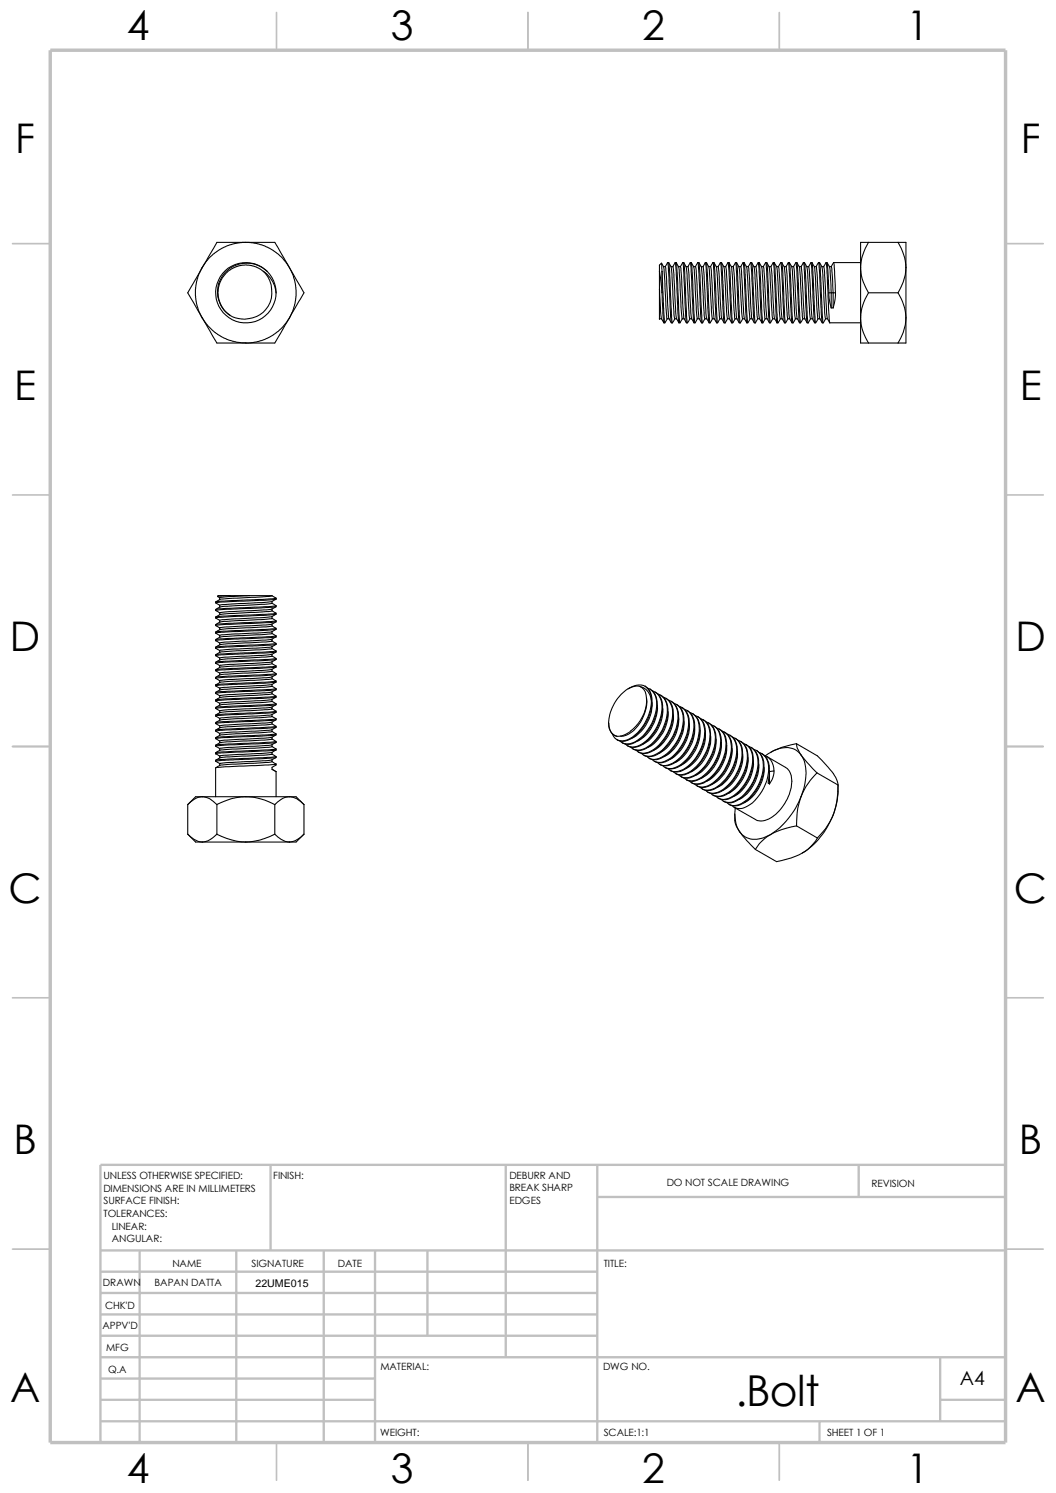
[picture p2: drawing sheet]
<svg xmlns="http://www.w3.org/2000/svg" width="210mm" height="297mm" viewBox="0 0 210 297" stroke-linecap="round" stroke-linejoin="round" font-family="sans-serif">
<g fill="none" stroke="#c0c0c0" stroke-width=".34">
<path d="M55 2.5v7.5M105 2.5v7.5M155 2.5v7.5M2.5 48.5h7.5M200 48.5h7.5M2.5 98.5h7.5M200 98.5h7.5M2.5 148.5h7.5M200 148.5h7.5M2.5 198.5h7.5M200 198.5h7.5M2.5 248.5h7.5"/>
<path d="M200 248.5h7.5M55 287v7.5M105 287v7.5M155 287v7.5"/>
</g>
<g fill="none" stroke="#c0c0c0" stroke-width=".47">
<path d="M53.8 231.7v17.1M100.6 231.7v38.3M118.8 231.7v55.3M118.8 238.1h81.2M170.8 231.7v6.4M200 231.7h-180v55.3M20 248.8h180M20 253h98.8M20 257.2h98.8M27.8 248.8v38.2M47 248.8v38.2M64.4 248.8v38.2"/>
<path d="M74.6 248.8v38.2M85 248.8v16.9M20 278.5h54.6M20 261.5h98.8M20 265.7h98.8M20 274.2h54.6M20 270h180M187 278.5h13M187 270v12.7M20 282.7h180M163 282.7v4.3"/>
</g>
<path d="M10 10h190v277h-190z" fill="none" stroke="#c0c0c0" stroke-width=".68" stroke-linecap="butt"/>
<g fill="none" stroke="#000" stroke-width=".21">
<path d="M40.2 53.2l-.6 1.2-.5 1.7-.2 2.7 .3 1.9 .4 1.3 .6 1.2M40.2 53.3l-2.9 5 2.9 4.9M48.9 48.2h5.8l2.9 5.1M48.9 48.2l-2.2 .2-2.6 1-2.2 1.6-1 1.2-.7 1.1M48.9 48.2h-5.8l-2.9 5.1M48.9 48.2l2.5 .3 2.2 .9 2.2 1.6 1.1 1.2 .7 1.1M52.4 54a5.5 5.5 0 0 1 1.5 5.5 5.5 5.5 0 0 1-4.3 3.9 5.4 5.4 0 0 1-5.8-2.9 5.4 5.4 0 0 1 1-6.3 5.9 5.9 0 0 1 8.3-.2M52.4 54l-.9-.6-1.1-.5-1.3-.2h-.9l-1.3 .4-.8 .4-1.5 1.2-.6 .9-.4 1.1-.3 1.3 .1 .9 .3 1.3 .4 .8 .5 .8 1.1 .9M52.4 54a5.8 5.8 0 0 1 2.5 4.3M53 53.9a6 6 0 0 0-9.3 1.4 6 6 0 0 0 3.7 8.8 6 6 0 0 0 7.5-5.8M53.1 54h.1M53.2 54a6 6 0 0 1 1.7 4.3"/>
<path d="M57.6 53.3l2.9 5-2.9 4.9M57.6 53.3l1 2.4 .3 2-.2 2.7-.5 1.6-.6 1.2M131.1 54v3.5M131.1 57.5l.3 3.8a4.1 4.1 0 0 0 .6 2.9M131.1 54l.6 4.3M131.1 54v-1.3l.4-.3 .2 1.6M131.1 57.5v5.9M131.6 52.4l.4 .6h.3l.1 .4 .7 10M131.7 58.3l.3 5.9M131.7 54v4.3M131.7 54h.1M131.7 54l.5 10.2h-.2"/>
<path d="M132 53.1l.6 10 .1 .3h.4M132.8 52.2l-.5 .8M133 52.2a4.1 4.1 0 0 1 .6 3l.4 7.2 .2 1M133 52.2l-.2 .1 .7 11.9M133 52.2a39.9 39.9 0 0 1 .4 7.1l.3 4.9M133.4 53h.4M134.3 52.2l-.5 .8M134.3 52.2h.2M134.3 52.2l.2 1.9 .5 10.1a4.1 4.1 0 0 1-.6-2.8l-.4-6.8-.2-1.6M134.5 52.2l.7 12M134.5 52.2l.5 .8h.3M135 53.1l.6 10.2 .5 .1"/>
<path d="M135.3 53l.8 10.4M135.8 52.2l-.5 .8M135.8 52.2l.7 12M135.8 52.2h.2M136 52.2l.2 2 .3 8.5 .2 1.5M136 52.2l.4 .8h.4M136.4 53.1l.3 1.6 .3 7.8 .2 .9M136.8 53l.7 10.4M137.3 52.2l.7 12-.5-.8M137.3 52.2l-.5 .8M137.3 52.2h.2M137.5 52.2l.7 12h-.2"/>
<path d="M137.5 52.2l.5 .8h.3M138 53.1l.7 10.3M138.3 53l.2 .8 .3 7.2 .3 2.4M138.8 52.2l-.5 .8M138.8 52.2h.2M138.8 52.2l.2 2.4 .3 7.7 .2 1.9M139 52.2l.2 2.8 .4 8.3 .1 .9M139 52.2l.4 .8h.4M139.4 53.1l.3 2.4 .3 7.1 .2 .8M139.8 53l.7 10.4M140.3 52.2l-.5 .8M140.5 52.2l.5 .8h.3"/>
<path d="M141 53.1l.7 10.3M141.3 53l.2 .9 .5 9.5M141.8 52.2l.7 12M141.8 52.2l-.5 .8M141.8 52.2h.2M142 52.2l.7 12h-.2M142 52.2l.5 .8 .4 .1 .7 10.3M142.5 53.1l.7 10.3M143.3 52.2l-.5 .8M143.5 52.2l.5 .8M143.5 52.2h-.2l.7 12M143.5 52.2l.7 12"/>
<path d="M143.9 53h.4M144 53.1l.5 8.7 .2 1.6M144.8 52.2l.2 1.9 .5 10.1a5.3 5.3 0 0 1-.7-3.5l-.3-6.6-.2-1.1M144.8 52.2l-.5 .8M144.8 52.2h.2M145 52.2l.7 12h-.2M145 52.2l.5 .8h.3M145.5 53.1l.6 10 .1 .3h.4M145.8 53l.3 2.1 .5 8.3M146.3 52.2l-.5 .8M146.5 52.2l.4 .8h.4M146.5 52.2l-.2 .1 .7 11.9"/>
<path d="M146.5 52.2l.2 1.9 .3 8.4 .2 1.7M146.9 53.1l.3 1.5 .3 7.4 .2 1.4M147.3 53l.7 10.4M147.8 52.2l-.5 .8M147.8 52.2h.2l.1 .9 .3 7.4 .3 3.7M147.8 52.2l.7 12-.5-.8M148 52.2l.5 .8h.3M148.5 53.1l.7 10.3M148.8 53l.8 10.4M149.3 52.2l.2 2.4 .3 7.7 .2 1.9M149.3 52.2l-.5 .8M149.3 52.2h.2"/>
<path d="M149.5 52.2l.2 2 .3 8.5 .2 1.5M149.5 52.2l.4 .8h.4M149.9 53.1l.3 1.6 .3 7.8 .2 .9M150.3 53l.7 10.4M150.8 52.2l-.5 .8M150.8 52.2l.2 .1 .1 .4 .4 9.7 .2 1.8M150.8 52.2l.7 12-.5-.8M151 52.2l.5 .8h.3M151.5 53.1l.7 10.3M151.8 53l.8 10.4M152.3 52.2l-.5 .8M152.3 52.2h.2"/>
<path d="M152.3 52.2l.7 12M152.5 52.2l.7 12h-.2M152.5 52.2l.5 .8h.3l.1 .6 .7 9.8M153 53.1l.2 1.8 .3 7.8 .2 .7M153.8 52.2l-.5 .8M154 52.2l.1 1.1 .4 8.3 .2 2.6M154 52.2l.5 .8M154 52.2h-.2l.7 12M154.4 53h.4M154.5 53.1l.7 10.3M154.8 53l.5 8.2a4.6 4.6 0 0 0 .7 3M155.3 52.2l-.5 .8"/>
<path d="M155.3 52.2h.2M155.3 52.2l.7 12M155.5 52.2l.5 .8h.3M155.5 52.2l.7 12h-.2M156 53.1l.5 9.6 .2 .7h.4M156.3 53l.8 10.4M156.8 52.2l-.5 .8M157 52.2l.1 1.2 .4 8.4 .2 2.4M157 52.2l.5 .8h.3M157 52.2l-.2 .1 .7 11.9M157.5 53.1l.5 8.8 .2 1.5M157.8 53l.7 10.4"/>
<path d="M158.3 52.2l-.5 .8M158.3 52.2l.2 .2 .1 1 .6 10.8M158.3 52.2l.2 1.9 .5 10.1-.5-.8M158.5 52.2l.5 .8M159 53h.3M159 53l.7 10.4M159.3 53l.3 2.1 .5 8.3M159.8 52.2l.1 .9 .6 11.1M159.8 52.2l-.5 .8M159.8 52.2h.2M160 52.2l.4 .8h.4M160 52.2l.5 10.4 .2 1.6"/>
<path d="M160.4 53.1l.3 1.6 .3 7.3 .2 1.4M161.3 52.2l-.5 .8M161.3 52.2l.2 .1 .1 .4 .6 11.5M161.3 52.2l.7 12a3.9 3.9 0 0 1-.7-2.7l-.3-7.4-.2-1.1M161.5 52.2l.5 .8h.3M162 53.1l.7 10.3M162.3 53l.8 10.4M162.8 52.2l.2 2.4 .3 7.7 .2 1.9M162.8 52.2l-.5 .8M162.8 52.2h.2M163 52.2l.7 12M163 52.2l.4 .8h.4l.1 .5 .6 9.9"/>
<path d="M163.4 53.1l.3 1.7 .3 7.3 .2 1.3M164.3 52.2l-.5 .8M164.3 52.2l.7 12M164.3 52.2l.2 .1 .1 .5 .2 5.5M164.5 52.3l.5 .7M164.8 58.3l.2 1.5 .3 1.5M164.8 58.3h.5M164.9 53h.4M165 53.1l.3 5.2M165.3 58.3h.4M165.3 58.3v3M165.3 53l.4 5.3"/>
<path d="M165.7 58.3h.5M165.7 58.3v3M165.8 52.2l-.5 .8M165.8 52.2h5.4M165.8 52.2l.4 6.1M166.2 58.3l-.2 1.5-.3 1.5M171.2 53.3v.5a9.1 9.1 0 0 0 1.5 4.5M171.2 53.3v9.9M172.7 48.2h-1.5v5.1M172.7 48.2h5.9M172.7 58.3h5.9M172.7 48.2l-.6 1.2-.7 1.9-.2 2"/>
<path d="M172.7 58.3l-1.1 2.3-.3 1.3-.1 1.3M178.6 48.2h1.6v5.1M178.6 58.3l1.1 2.3 .3 1.3 .2 1.3M178.6 48.2l.6 1.2 .7 1.9 .3 2M180.2 53.3l-.1 .5a10.6 10.6 0 0 1-1.5 4.5M180.2 53.3v9.9M40.2 63.2l2.9 5h5.8M40.2 63.2l.8 1.2 1.3 1.4 1.9 1.3 2.1 .8 2.6 .3M57.6 63.2l-2.9 5h-5.8M57.6 63.2l-1.8 2.2-2.2 1.7-2.6 .9-2.1 .2M131.1 63.4h.1M131.2 63.4h.4"/>
<path d="M132.7 63.4l-.5 .8M133.1 63.4l.4 .8M133.5 64.2h.2M134.2 63.4l-.5 .8M134.2 63.4h.4M135 64.2h.2M135.7 63.4l-.4 .8M136.1 63.4l.4 .8M136.5 64.2h.2M137.2 63.4l-.5 .8M137.2 63.4h.3M138.7 63.4l-.4 .8"/>
<path d="M138.7 63.4h.4M139.1 63.4l.4 .8M139.5 64.2h.2M140.2 63.4l-.5 .8M140.2 63.4h.3M140.5 63.4l.5 .8-.7-12 .2 .1 .1 .6 .6 11.3M141.1 64.2h.1M141.7 63.4l-.5 .8M141.7 63.4h.4M142 63.4l.5 .8M143.2 63.4h.4M143.2 63.4l-.5 .8"/>
<path d="M143.6 63.4l.4 .8M144 64.2h.2M144.7 63.4l-.5 .8M144.7 63.4h.4M146.2 63.4l-.4 .8M146.6 63.4l.4 .8M147 64.2h.2M147.7 63.4l-.5 .8M147.7 63.4h.3M148.5 64.2h.2M149.2 63.4l-.5 .8M149.2 63.4h.4"/>
<path d="M149.6 63.4l.4 .8M150 64.2h.2M150.7 63.4l-.5 .8M150.7 63.4h.3M151.6 64.2h.1M152.2 63.4l-.5 .8M152.2 63.4h.4M152.6 63.4l.4 .8M153.7 63.4l-.5 .8M153.7 63.4h.4M154.1 63.4l.4 .8M154.5 64.2h.2"/>
<path d="M155.2 63.4l-.5 .8M155.2 63.4h.4M156.7 63.4l-.4 .8M157.1 63.4l.4 .8M157.5 64.2h.2M158.2 63.4l-.5 .8M158.2 63.4h.4M159 64.2h.2M159.7 63.4l-.5 .8M159.7 63.4h.4M160.1 63.4l.4 .8M160.5 64.2h.2"/>
<path d="M161.2 63.4l-.5 .8M161.2 63.4h.4M162.1 64.2h.1M162.7 63.4l-.5 .8M162.7 63.4h.4M163.1 63.4l.4 .8M163.5 64.2h.2M164.2 63.4l-.5 .8M164.2 63.4h.3M164.5 63.4l.5 .8M165 64.2h6.2M165.3 61.3h.4"/>
<path d="M171.2 63.2v.7a9.1 9.1 0 0 0 1.5 4.3M171.2 63.2v5h1.5M172.7 68.2h5.9M180.2 63.2l-.2 1.4a10.6 10.6 0 0 1-1.4 3.6M180.2 63.2v5h-1.6M42.9 119.9l.8 .5v.4M42.9 119.8v.1M43.3 118.6l.1-.1h2.3zM43.3 118.7l.4 .2v.4M45.7 118.5h3.9M49.6 118.5l-3.8 .2-2.1 .2M49.6 118.5h4.5"/>
<path d="M54.1 118.5l-10 .7-1.2 .5 12-.7M54.1 119.7v.3l.8 .5-12 .7M54.1 118.5l.8 .5M54.9 119.2a5.3 5.3 0 0 1-3.5 .7l-7.7 .5M54.9 119a.48 .48 0 0 1-.7 .3l-10.1 .5-1.2 .1M42.9 121.5l.8 .4v.4M42.9 122.9l.8 .5v.4M42.9 124.5l.8 .4M42.9 125.9l.8 .5M42.9 127.4l.8 .5M42.9 128.9l.8 .5v.4M42.9 130.4l.8 .5v.4"/>
<path d="M42.9 132l.8 .4v.4M42.9 133.4l.8 .5v.4M42.9 135l.8 .4M42.9 136.4l.8 .5v.4M42.9 138l.8 .4M42.9 139.4l.8 .5M42.9 122.7v.2M42.9 125.7v.2M42.9 127.3v.1M42.9 128.7v.2M42.9 130.3v.1M42.9 131.7v.3"/>
<path d="M42.9 133.3v.1M42.9 134.7v.2M42.9 136.2v.2M42.9 139.2v.2M42.9 130.4h.1M43.7 139.9v.4M43.7 138.4v.4M43.7 135.4v.4M43.7 127.9v.4M43.7 126.4v.4M43.7 124.9v.4M54.1 120l-1.5 .2-6.8 .4a3.8 3.8 0 0 0-2.9 .6"/>
<path d="M54.1 121.5l-7.8 .5a5.4 5.4 0 0 0-3.4 .7M54.1 123l-2.2 .3-6.3 .3a3.6 3.6 0 0 0-2.7 .6M54.1 124.5l-8 .6a4.9 4.9 0 0 0-3.2 .6M54.1 127.5l-1.3 .2-6.8 .4a4.6 4.6 0 0 0-3.1 .6M54.1 130.5l-1.4 .2-6.2 .3a5.8 5.8 0 0 0-3.6 .7M54.1 133.5l-1.6 .2-6.1 .3a6 6 0 0 0-3.1 .5l-.4 .2M54.1 135l-7.8 .5a5.8 5.8 0 0 0-3.4 .7M54.1 138l-.8 .2-7.2 .4a4.9 4.9 0 0 0-3.2 .6M54.1 128.7v.3l.8 .5-12 .7 1.2-.5 10-.7M54.1 131.7v.3l.8 .5-12 .7 1.1-.5 10.1-.7M54.1 136.1v.4l.8 .5-12 .7a3.6 3.6 0 0 1 2.7-.6l6.8-.4 1.7-.2M54.1 137.7v.3l.8 .5-12 .7"/>
<path d="M54.1 135l.8 .5-12 .7M54.1 133.2v.3l.8 .5-12 .7M54.1 130.2v.3l.8 .5-12 .7M54.1 127.2v.3l.8 .5-12 .7M54.1 126l.8 .5-1.1 .2-10.9 .5M54.1 124.5l.8 .5-12 .7M54.1 122.6v.4l.8 .5-12 .7M54.1 121.2v.3l.8 .5-12 .7M54.1 139.1v.4M54.1 134.7v.3M54.1 125.6v.4M54.1 124.2v.3"/>
<path d="M54.1 126l-2.4 .3-6.2 .3a3.4 3.4 0 0 0-2.6 .6M54.9 135.7l-2.6 .2-8.4 .4-1 .1M54.9 138.7a3.4 3.4 0 0 1-2.6 .7l-6.2 .3-2.4 .2M54.9 122.2l-12 .7M54.9 120.7l-12 .7v-.2M54.9 137.2l-12 .7v-.1M54.9 126.7l-12 .7M54.9 123.7l-12 .7v-.2M54.9 137.2a4.8 4.8 0 0 1-3.1 .7l-8.1 .5M54.9 135.5v.2a4.9 4.9 0 0 1-3 .7l-7.3 .3-.9 .2M54.9 134.2a4.3 4.3 0 0 1-3 .7l-8.2 .5M54.9 132.7a5.3 5.3 0 0 1-3.5 .7l-6.7 .3-1 .2"/>
<path d="M54.9 131.2a4 4 0 0 1-2.8 .7l-6.3 .3-2.1 .2M54.9 129.7a4.9 4.9 0 0 1-3.4 .7l-7.8 .5M54.9 128.2l-.9 .5-.4 .1-7.7 .4-2.2 .2M54.9 126.7a3.8 3.8 0 0 1-2.7 .6l-8.5 .6M54.9 125.2l-.8 .5-.5 .1-6.9 .3-3 .3M54.9 123.7a4.6 4.6 0 0 1-3.1 .7l-8.1 .5M54.9 122v.2a5.4 5.4 0 0 1-3.7 .7l-7.5 .5M54.9 120.5v.2a4.3 4.3 0 0 1-3 .7l-6.2 .3-2 .2M54.9 140l-.1 .2-1.4 .2-8.5 .3-2 .2M54.9 138.5l-.1 .2-.6 .1-8.9 .4-2.4 .2M54.9 132.5v.2l-1.1 .1-9.7 .5-1.2 .1M54.9 129.5v.2l-.9 .1-9.9 .5-1.2 .1"/>
<path d="M54.9 123.5v.2M54.9 125v.2M54.9 126.5v.2M54.9 128v.2M54.9 131v.2M54.9 134v.2M54.9 137v.2M54.9 134.2l-12 .7M54.9 131.2l-11.1 .6-.9 .2M54.9 128.2l-1.2 .2-9.8 .4-1 .1M54.9 125.2l-3.5 .3-7.5 .3-1 .1M127.4 136.6a2.28 2.28 0 0 1 1.2 2.3"/>
<path d="M127.4 136.6a2.86 2.86 0 0 1 2.1 2.7M127.4 136.6a4.2 4.2 0 0 0-4.1 1.8 7.6 7.6 0 0 0-2.1 6.4 2.04 2.04 0 0 0 1.5 1.7M128.3 136.5a3.1 3.1 0 0 1 1.2 2.8M128.3 136.5h.1M128.3 136.5a3.5 3.5 0 0 1 1.4 3.5 9.6 9.6 0 0 1-4.3 7 2.46 2.46 0 0 1-2.7 .2M128.3 136.5a3.4 3.4 0 0 0-3.4 .5M128.6 138.9a7.7 7.7 0 0 1-4.1 7.4l-1.1 .1M128.6 138.9a7.8 7.8 0 0 1-5.1 7.5l-.8 .1M128.7 136.9a3.1 3.1 0 0 1 1.9 3.6 9.2 9.2 0 0 1-4.8 7.3 2.07 2.07 0 0 1-2.5-.4M129.2 137.1a3.1 3.1 0 0 1 1.5 3.2 8.8 8.8 0 0 1-5 7.7 2.08 2.08 0 0 1-1.8-.2M129.5 139.3a9 9 0 0 1-4.7 7.9 2.1 2.1 0 0 1-3-1.2M129.7 139.7a7.9 7.9 0 0 1-4 7.2"/>
<path d="M129.8 137.5a3.1 3.1 0 0 1 1.9 3.6 9.1 9.1 0 0 1-4.8 7.3 2.16 2.16 0 0 1-2.5-.4M130.3 137.7a3.3 3.3 0 0 1 1.5 3.4 9.2 9.2 0 0 1-4.4 7.2 2.59 2.59 0 0 1-2.4 .1M130.9 138.1a2.81 2.81 0 0 1 1.8 3 9.2 9.2 0 0 1-4.3 7.7 2.48 2.48 0 0 1-3-.2M131.4 138.3a3.3 3.3 0 0 1 1.4 3.5 8.8 8.8 0 0 1-5 7.4 2.11 2.11 0 0 1-1.9-.2M131.9 138.7a3.1 3.1 0 0 1 1.9 3.6 9.1 9.1 0 0 1-4.8 7.3 2.16 2.16 0 0 1-2.5-.4M132.4 138.9a3.4 3.4 0 0 1 1.5 3.6 9.2 9.2 0 0 1-4.5 7.1 2.5 2.5 0 0 1-2.3 0M133 139.3a2.81 2.81 0 0 1 1.8 3 9 9 0 0 1-4.2 7.7 2.41 2.41 0 0 1-3-.1M133.5 139.5l.1 .1M133.6 139.6a3.9 3.9 0 0 1 1.2 4.4 8.2 8.2 0 0 1-4.9 6.4l-.9 .1-1-.3M134 139.9a3.1 3.1 0 0 1 1.9 3.7 9.1 9.1 0 0 1-4.8 7.3 2.16 2.16 0 0 1-2.4-.4M40.2 158.5h-.3a4 4 0 0 0-2.6 1.6M40.2 158.5l1.5 .4 1.4 1.2"/>
<path d="M40.2 158.5h-1.3l-1.6 1.6M40.2 158.5h8.7M42.9 140.9l.8 .5v.4M42.9 142.5l.8 .4v.4M42.9 143.9l.8 .5v.4M42.9 145.5l.8 .4v.4M42.9 146.9l.8 .5v.4M42.9 148.5l.8 .4v.4M42.9 151.4l.8 .5v.4M42.9 149.9h.1M42.9 140.8v.1M42.9 142.2v.3"/>
<path d="M42.9 143.8v.1M42.9 146.7v.2M42.9 149.7v.2M42.9 151.3v.1M42.9 152.7v5.8M42.9 140.7a3.4 3.4 0 0 1 2.6-.6l7.3-.4a2 2 0 0 1 2.1 .3zM43.7 150.4v.4M48.9 158.5a12 12 0 0 0-5.8 1.6M48.9 158.5a12.7 12.7 0 0 1 5.8 1.6M48.9 158.5h8.7M54.1 141l-.9 .2-7.2 .4a4.6 4.6 0 0 0-3.1 .6M54.1 142.5l-7.5 .5a6.4 6.4 0 0 0-3.3 .5l-.4 .2"/>
<path d="M54.1 144l-1.4 .2-6.9 .4a4.1 4.1 0 0 0-2.9 .6M54.1 145.5l-10.1 .7-1.1 .5M54.1 147l-1.6 .2-6.1 .3a6 6 0 0 0-3.1 .5l-.4 .3M54.1 148.5l-7.8 .5a7.2 7.2 0 0 0-3 .5l-.4 .2M54.1 151.5l-.8 .2-7.2 .3a5.2 5.2 0 0 0-3.2 .7M54.1 149.6v.4l.8 .5-12 .7a3.6 3.6 0 0 1 2.7-.6l6.8-.4 1.7-.2M54.1 153l.8 .5M54.1 151.2v.3l.8 .5-12 .7M54.1 148.5l.8 .5-12 .7M54.1 146.6v.4l.8 .5-11 .6-1 .2M54.1 145.5l.8 .5-12 .7M54.1 143.7v.3l.8 .5-12 .7"/>
<path d="M54.1 142.2v.3l.8 .5-12 .7M54.1 140.7v.3l.8 .5-12 .7M54.1 148.2v.3M54.1 145.2v.3M54.9 144.7l-11.9 .7-.1-.2M54.9 146.2a4.2 4.2 0 0 1-2.9 .7l-7.3 .3-1 .2M54.9 143.2a3.9 3.9 0 0 1-2.8 .6l-8.4 .6M54.9 147.7l-12 .7v-.1M54.9 149.2l-1.9 .2-9.1 .4-1 .1M54.9 149.2a4.9 4.9 0 0 1-3 .7l-7.3 .3-.9 .2-.8-.5M54.9 150.7a4.8 4.8 0 0 1-3.1 .7l-8.1 .5M54.9 147.5v.2l-.8 .5-.7 .1-9.7 .6"/>
<path d="M54.9 144.5v.2a4 4 0 0 1-2.9 .7l-5.6 .2-2.7 .3M54.9 141.7l-.9 .5-.4 .1-7 .3-2.9 .3M54.9 140.2a3.8 3.8 0 0 1-2.7 .6l-6.8 .4-1.7 .2M54.9 150.5v.2l-.4 .1-10.4 .5-1.2 .1M54.9 146l-.1 .2-1 .1-9.2 .4-1.7 .2M54.9 143l-.1 .2-.9 .1-9.2 .4-1.8 .2M54.9 152v.2l-.2 .1a.75 .75 0 0 0-.6 .7M54.9 141.5v.2M54.9 149v.2M54.9 153.5v5M54.9 141.7l-11.6 .6-.4 .2M57.6 158.5h1.3l1.6 1.6"/>
<path d="M57.6 158.5h-.4a4 4 0 0 0-2.5 1.6M57.6 158.5l1.5 .4 1.4 1.2M121 143.8v.1M121.1 143.9a2.44 2.44 0 0 0 1.6 2.6M123.7 147.7l.2 .1M124.8 148.4l.1 .1M126.9 149.6l.2 .1M130.7 140.3a8 8 0 0 1-3.9 7.1M131.8 140.9a7.7 7.7 0 0 1-4 7.1M132.8 141.6a7.7 7.7 0 0 1-3.9 7.1M133.9 142.2a7.7 7.7 0 0 1-3.9 7.1M134.5 140.1a3.3 3.3 0 0 1 1.5 3.4 8.4 8.4 0 0 1-5.4 7.6h-.9l-.6-.3"/>
<path d="M135 142.7a7.7 7.7 0 0 1-4 7.2M135.1 140.5a2.81 2.81 0 0 1 1.8 3.1 9.2 9.2 0 0 1-4.2 7.6 2.34 2.34 0 0 1-3-.1M135.6 140.7a3.3 3.3 0 0 1 1.5 3.5 8.6 8.6 0 0 1-5 7.4l-1.1 .2-.9-.4M136 143.5a7.8 7.8 0 0 1-4 7M136.1 141.1a3.1 3.1 0 0 1 1.9 3.7 9 9 0 0 1-4.8 7.3 1.99 1.99 0 0 1-2.4-.4M136.7 141.4a3.9 3.9 0 0 1 1.3 4.3v.4a9.3 9.3 0 0 1-4.7 6 2.2 2.2 0 0 1-2.1 0M137.1 144a7.8 7.8 0 0 1-3.9 7.1M137.2 141.8a2.85 2.85 0 0 1 1.9 3 9 9 0 0 1-4.8 7.9 2.16 2.16 0 0 1-2.5-.4M137.7 141.9a4.1 4.1 0 0 1 1.4 4.7 8.6 8.6 0 0 1-4.9 6.3l-1 .1-1-.3M138.1 144.6a7.9 7.9 0 0 1-3.9 7.1M138.3 142.4a3.1 3.1 0 0 1 1.8 3.6 9 9 0 0 1-4.8 7.3 2.07 2.07 0 0 1-2.4-.3M138.6 156.3l.1 .1"/>
<path d="M138.8 142.6a4.1 4.1 0 0 1 1.2 4.8 8.9 8.9 0 0 1-4.7 6.1l-1.3 .1-.7-.3M139.2 145.2a7.7 7.7 0 0 1-3.9 7.1M139.3 143a2.89 2.89 0 0 1 1.9 3 9.2 9.2 0 0 1-4.8 7.9 2.16 2.16 0 0 1-2.5-.4M139.8 143.2a2.85 2.85 0 0 1 1.4 2 8.7 8.7 0 0 1-5 8.9l-1.1 .1-.7-.3M140.3 145.8a7.8 7.8 0 0 1-3.9 7.2M140.4 143.6a3.2 3.2 0 0 1 1.8 3.6 9.6 9.6 0 0 1-4.2 7.1 2.57 2.57 0 0 1-3-.1M140.9 143.8a3.1 3.1 0 0 1 1.5 3.2 9.2 9.2 0 0 1-4.5 7.5l-.6 .2a1.99 1.99 0 0 1-1.9-.2M141.3 146.4a7.7 7.7 0 0 1-3.9 7.1M141.5 144.2a2.92 2.92 0 0 1 1.8 3 9 9 0 0 1-4.7 8 2.2 2.2 0 0 1-2.5-.4M141.9 144.4a3.3 3.3 0 0 1 1.5 3.6 8.9 8.9 0 0 1-4.7 7.2 2.38 2.38 0 0 1-2.2-.1M142.4 147.1a7.9 7.9 0 0 1-3.9 7.1M142.5 144.8a2.87 2.87 0 0 1 1.9 3 9 9 0 0 1-4.8 7.9 2.03 2.03 0 0 1-2.5-.3"/>
<path d="M142.8 158.8l.2 .1M143 145l.1 .1a2.98 2.98 0 0 1 1.4 2.9 9.2 9.2 0 0 1-4.6 7.8 2.47 2.47 0 0 1-2.4-.1M143.5 147.7a7.9 7.9 0 0 1-4 7.1M143.6 145.4a2.88 2.88 0 0 1 1.9 3.1 9 9 0 0 1-4.8 7.9 2.2 2.2 0 0 1-2.5-.4M144.1 145.6a3.5 3.5 0 0 1 1.4 3.8 9.2 9.2 0 0 1-4.6 7 2.25 2.25 0 0 1-2.2 0M144.5 148.3a7.9 7.9 0 0 1-4 7.1M144.6 146.1a2.77 2.77 0 0 1 1.9 3 9 9 0 0 1-4.8 7.9 2.03 2.03 0 0 1-2.5-.4M145.1 146.3h.2M145.2 146.3a3.2 3.2 0 0 1 1.4 3.6 8.5 8.5 0 0 1-5.3 7.3h-1l-.6-.3M145.6 148.9a7.9 7.9 0 0 1-4 7.1M145.7 146.6a2.88 2.88 0 0 1 1.9 3.1 9 9 0 0 1-4.8 7.9 2.11 2.11 0 0 1-2.5-.4M146.2 146.9a3.1 3.1 0 0 1 1.5 3.2 9 9 0 0 1-4.8 7.6 2.55 2.55 0 0 1-2.2-.1"/>
<path d="M146.6 149.5a7.6 7.6 0 0 1-4 7.1M146.8 147.3a2.81 2.81 0 0 1 1.8 3 9 9 0 0 1-4.8 7.9 2.16 2.16 0 0 1-2.4-.4M147.2 147.5a3 3 0 0 1 1.6 3 8.9 8.9 0 0 1-4.9 7.8 2.32 2.32 0 0 1-2.1-.1M147.7 150.1a7.8 7.8 0 0 1-4 7.2M147.8 147.9a3.1 3.1 0 0 1 1.9 3.6 9.1 9.1 0 0 1-4.8 7.3 2.16 2.16 0 0 1-2.5-.4M148.3 148.1l.2 .1M148.4 148.2a3.1 3.1 0 0 1 1.4 3 9.1 9.1 0 0 1-4.3 7.5 2.51 2.51 0 0 1-2.5 .1M148.8 150.7a7.8 7.8 0 0 1-4 7.2M148.9 148.5a2.81 2.81 0 0 1 1.8 3 9.2 9.2 0 0 1-4.2 7.7 2.4 2.4 0 0 1-3-.2M149.4 148.7a3.8 3.8 0 0 1 1.4 4l-.1 .6a9.7 9.7 0 0 1-4.3 6 2.28 2.28 0 0 1-2.5 .1M149.8 151.3a7.8 7.8 0 0 1-4 7.2M149.9 149.1a3.1 3.1 0 0 1 1.9 3.6 9.1 9.1 0 0 1-4.8 7.4 2.16 2.16 0 0 1-2.5-.5"/>
<path d="M150.5 149.3a3.3 3.3 0 0 1 1.4 3.3 8.9 8.9 0 0 1-4.7 7.5l-.3 .1a2.41 2.41 0 0 1-2-.2M150.9 152a7.8 7.8 0 0 1-4 7M151 149.7a2.81 2.81 0 0 1 1.9 3 9.2 9.2 0 0 1-4.3 7.7 2.34 2.34 0 0 1-3-.1M151.5 149.9l.1 .1M151.6 150l.2 .1a4.1 4.1 0 0 1 1.2 3.7l-.2 2 .2 .2M151.9 152.6a7.8 7.8 0 0 1-3.9 7.1M152.1 150.3a2.92 2.92 0 0 1 1.8 3.1M152.6 150.5l3.6 2.2a3.3 3.3 0 0 1 1.2 3.6 8.9 8.9 0 0 1-5.2 6.9l-.7 .1-.9-.1-4.6-2.6M153 153.5h.1M153 153.2v.3M153 153.5v2.5M153.2 149.7a4.5 4.5 0 0 1 5.6-.1l.5 .6"/>
<path d="M153.2 149.7l-1 .7M153.9 153.4l-.9 .1M153.9 153.4l-.2 1.3-.7 1.3M158.4 148l4.2 2.4 1.3 1.4a8.2 8.2 0 0 1 2.8 4.4M158.4 148l-2.9 .7-2.3 1M158.4 148l.2 .9 .7 1.3M159.3 158.4l-.2 .6a14 14 0 0 0-.7 5.3M159.3 150.2a8.4 8.4 0 0 1 .5 7l-.5 1.2M159.3 158.4a16 16 0 0 1-6.1 7.6M159.3 150.2l3.2 3.6M162.5 153.8l-2.2 2.6-1 2M162.5 153.8l4.2 2.4"/>
<path d="M166.7 156.2a13.6 13.6 0 0 1-1 5.9M166.7 156.2l-.2 3-.8 2.9M37.3 165.9l1.3 1.1 .8 .4 .8 .1M37.3 165.9l1.6 1.6h1.3M37.3 160.1v5.8M40.2 167.5h8.7M43.1 160.1v5.8M43.1 165.9l2 .9a11 11 0 0 0 3.8 .7M43.1 165.9l-1.7 1.4-1.2 .2M48.9 167.5h8.7M54.7 165.9a12.7 12.7 0 0 1-5.8 1.6M54.7 165.9l1.2 1.1 .8 .4 .9 .1"/>
<path d="M54.7 160.1v5.8M60.5 165.9l-1.6 1.6h-1.3M60.5 160.1v5.8M60.5 165.9l-.7 .7-1.1 .7-1.1 .2M146.1 161.9a4.6 4.6 0 0 0 1 3.6M146.2 160.7a7.3 7.3 0 0 0 .9 4.8M147.1 165.5l1.4 1.7 1.7 1.8M147.1 165.5a4 4 0 0 0 5.2 1l.9-.5M150.2 169l4.2 2.4 2.9-.7 2.3-1M153.2 166l-1.7 1.3-1.3 1.7M158.4 164.3l-3 .8-2.2 .9M158.4 164.3l4.2 2.4"/>
<path d="M162.6 166.7l-.8 1.2a6.3 6.3 0 0 1-2.2 1.8M165.7 162.1l-.6 1.4a13.8 13.8 0 0 1-2.5 3.2M165.7 162.1a15.9 15.9 0 0 1-6.1 7.6"/>
</g>
<text font-size="8.5" x="146.3" y="279.7">.Bolt</text>
<g font-size="8.1">
<text x="25.2" y="8">4</text>
<text x="77.7" y="8">3</text>
<text x="127.7" y="8">2</text>
<text x="180.3" y="8">1</text>
<text x="3" y="30.4">F</text>
<text x="203" y="30.4">F</text>
<text x="2.8" y="79.6">E</text>
<text x="202.8" y="79.6">E</text>
<text x="1.9" y="129.6">D</text>
<text x="202" y="129.6">D</text>
<text x="1.7" y="179.6">C</text>
<text x="201.6" y="179.6">C</text>
<text x="2.7" y="229.6">B</text>
<text x="202.6" y="229.6">B</text>
<text x="2" y="278.8">A</text>
<text x="201.9" y="278.8">A</text>
<text x="25.2" y="294.9">4</text>
<text x="77.7" y="294.9">3</text>
<text x="127.7" y="294.9">2</text>
<text x="180.3" y="294.9">1</text>
</g>
<text font-size="3.9" x="190.9" y="275.5">A4</text>
<text font-size="2.1" x="50.8" y="256.1">22UME015</text>
<g font-size="2">
<text x="20.6" y="234.6">UNLESS OTHERWISE SPECIFIED:</text>
<text x="20.6" y="237.1">DIMENSIONS ARE IN MILLIMETERS</text>
<text x="20.6" y="239.6">SURFACE FINISH:</text>
<text x="54.4" y="234.6">FINISH:</text>
<text x="101.3" y="239.5">EDGES</text>
<text x="101.3" y="234.5">DEBURR AND</text>
<text x="101.3" y="237">BREAK SHARP</text>
<text x="132.6" y="236">DO NOT SCALE DRAWING</text>
<text x="173.3" y="236.2">REVISION</text>
<text x="20.6" y="242.1">TOLERANCES:</text>
<text x="22.2" y="244.6">LINEAR:</text>
<text x="22.2" y="247.1">ANGULAR:</text>
<text x="50" y="252">SIGNATURE</text>
<text x="67.2" y="252">DATE</text>
<text x="120.1" y="252">TITLE:</text>
<text x="20.5" y="255.7">DRAWN</text>
<text x="30.7" y="255.7">BAPAN DATTA</text>
<text x="34.3" y="252.1">NAME</text>
<text x="20.9" y="260.4">CHK'D</text>
<text x="20.4" y="264.5">APPV'D</text>
<text x="21.1" y="268.8">MFG</text>
<text x="21.5" y="273.1">Q.A</text>
<text x="75.6" y="272.5">MATERIAL:</text>
<text x="119.9" y="272.5">DWG NO.</text>
<text x="75.6" y="285.6">WEIGHT:</text>
<text x="120.1" y="285.6">SCALE:1:1</text>
<text x="164.5" y="285.6">SHEET 1 OF 1</text>
</g>
</svg>
